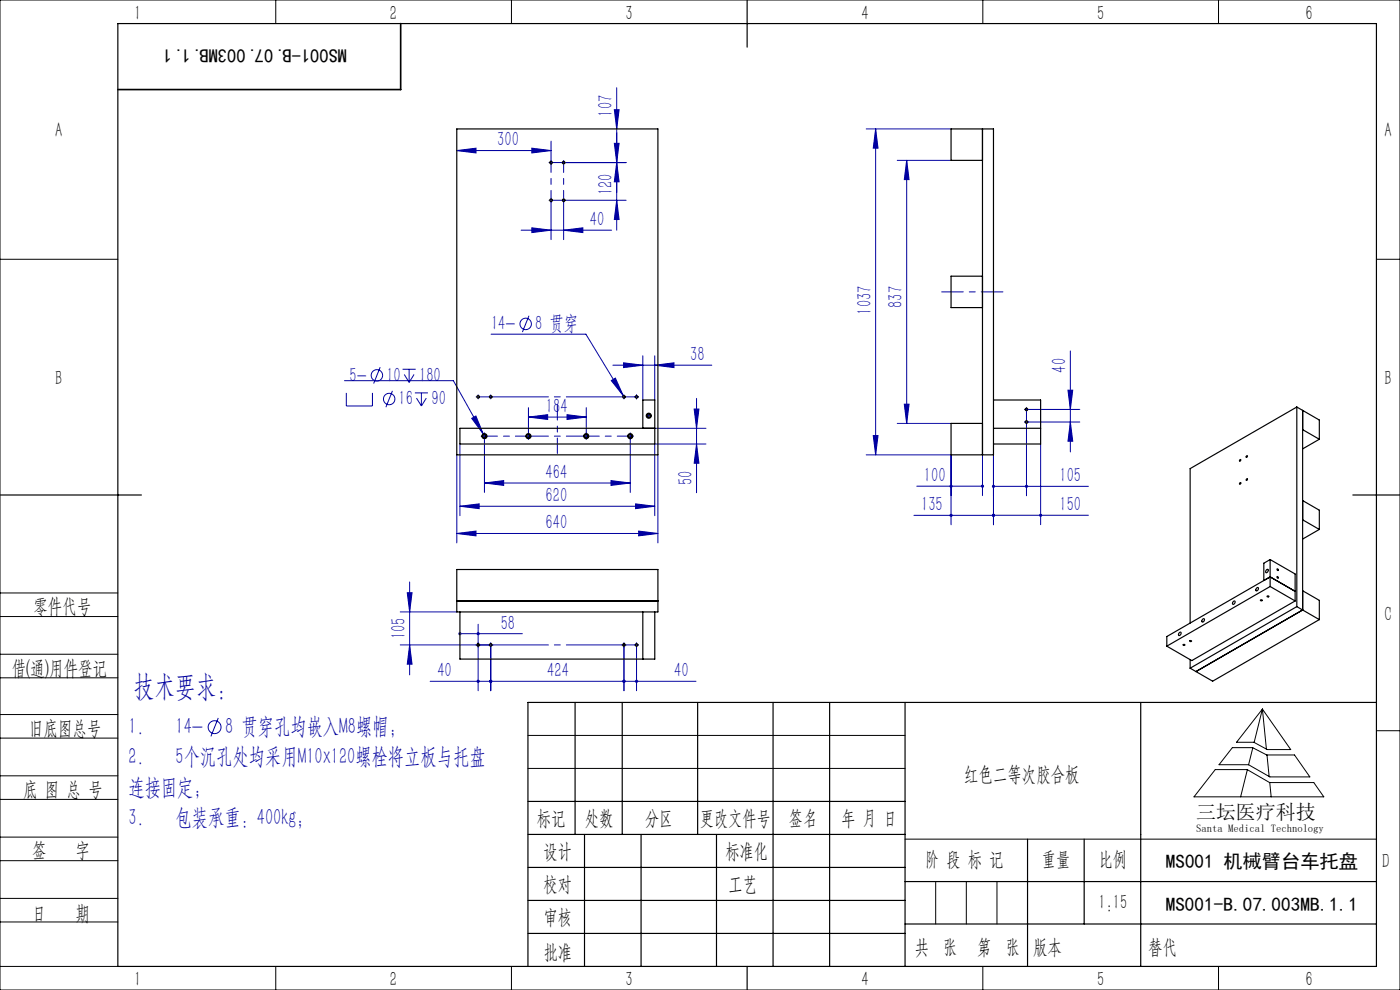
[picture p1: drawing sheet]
<svg xmlns="http://www.w3.org/2000/svg" width="297mm" height="210mm" viewBox="0 0 297 210" stroke-linecap="round" stroke-linejoin="round" font-family="sans-serif">
<g fill="none" stroke="#0000a0" stroke-width=".21">
<path d="M130.8 18.6v30.2M96.9 31.9l4.1-.5v1zM96.9 31.9h20M112.8 31.4l4.1 .5-4.1 .5zM116.9 29.9v5M119.1 34.5h13.7M130.3 23.3h1l-.5 4.1zM130.3 30.4h1l-.5 4.1zM130.8 34.5l.5 4.1h-1zM183.8 27.4h18M185.8 27.4v69.1M185.8 27.4l.5 4h-1z"/>
<path d="M190.3 34h11.5M192.3 34l.6 4.1h-1.1zM192.3 34v55.8M110.6 48.8h19.2M112.8 48.3l4.1 .5-4.1 .5zM116.9 42v8.8M119.6 48.8l4.1-.5v1zM119.6 42v8.8M119.6 42.5h13.2M130.8 42.5l.5 4.1h-1zM80.7 77.9l-1.4 3.5M85.4 78.3h2.8"/>
<path d="M85.8 79.4l1 1.7M86.8 78.3v2.8M87.8 79.4l-1 1.7M104.2 70.9h20.1l8.2 13.5M112.2 67l-1.4 3.4M130 77.5h21M132.3 77l4.1 .5-4.1 .5zM136.4 75.5v9.3M138.9 77.5l4.1-.5v1zM138.9 75.5v9.3M227.1 74.4v21.5M73.1 80.8h23.1l6.8 12.2"/>
<path d="M73.5 83.3v2.8h5.5v-2.8M83.3 82.9l-1.4 3.5M88 83.3h2.8M88.4 84.5l1 1.6M89.4 83.3v2.8M90.4 84.5l-1 1.6M96.9 96.5v18.7M97.6 94.2v15.2M100.1 88.7l.9-.5 1.5 3.9zM102.8 92.5v12M103.9 84.2h.4M104.1 84v.3"/>
<path d="M112.1 88.5l4.1-.5v1zM112.1 86.5v6M112.1 88.5h12.3M120.3 88l4.1 .5-4.1 .5zM124.4 86.5v6M129.7 80.7l.8-.5 1.7 3.8zM133.7 92.5v12M134.9 84.2h.3M135 84v.3M138.9 90.9h10.9M139.6 96.5v18.7M147.3 86.8h1l-.5 4.1z"/>
<path d="M147.8 94.2l.5 4.1h-1zM147.8 84.5v20M149.8 94.2h-10.9v15.2M183.8 96.5h18v14.8M185.3 92.4h1l-.5 4.1zM190.3 89.8h11.5M191.8 85.7h1.1l-.6 4.1zM208.4 96.5v8.6M210.8 96.5v14.8M217.6 86.8h.3M217.8 89.1v16.1M217.8 89.5h11.3"/>
<path d="M217.8 86.7v.3M218.2 86.8h10.9M220.8 94.2v17.1M226.6 82.8h1l-.5 4zM227.1 89.5l.5 4.1h-1zM96.9 113.2l4.1-.5v1zM96.9 113.2h42.7M97.6 107.4l4.1-.5v1zM97.6 107.4h41.3M102.8 102.5l4.1-.6v1.1zM102.8 102.5h30.9M129.6 101.9l4.1 .6-4.1 .5z"/>
<path d="M134.8 106.9l4.1 .5-4.1 .5zM135.5 112.7l4.1 .5-4.1 .5zM194.5 103.1h13.9M210.8 103.2h20.1M230.9 109.3h-37M84.9 136.8h19.6M84.9 129.8h12M86.4 125.7h1l-.5 4.1zM86.9 123.5v19.7M86.9 136.8l.5 4.1h-1zM97.6 134.4h13.2M101.4 132.4v4.6"/>
<path d="M101.4 137.2v9.3M104.1 136.6v.4M104.1 137.2v9.3M132.2 136.8h.3M132.4 137.2v9.3M132.4 136.6v.4M134.9 136.8h.3M135 136.6v.4M135 137.2v9.3M46.3 152.3l-1.6 3.9M91.3 144.5h56.4"/>
<circle cx="80" cy="79.6" r="1.21"/>
<circle cx="111.5" cy="68.7" r="1.21"/>
<circle cx="82.6" cy="84.6" r="1.21"/>
<circle cx="45.5" cy="154.2" r="1.37"/>
</g>
<g fill="none" stroke="#0000a0" stroke-width=".21" stroke-dasharray="30.5 1.3 1.3 1.3">
<path d="M116.6 34.5h-.1M116.9 34.5v-.2M116.9 34.5h-.2M116.9 34.5v.2M116.9 34.5h.2M116.9 34.2v-.1M117.2 34.5h2M119.6 34.5v-.2M119.6 34.5h-.2M119.6 34.5v.2M119.6 34.5h.1M119.6 34.2v-.1"/>
<path d="M119.9 34.5h.1M116.6 42.5h-.1M116.9 42.5v-.2M116.9 42.5h-.2M116.9 42.5v.1M116.9 42.5h.2M116.9 42.8v.1M117.2 42.5h2M119.6 42.5v-.2M119.6 42.5h-.2M119.6 42.5v.1M119.6 42.5h.1"/>
<path d="M119.6 42.8v.1M119.9 42.5h.1M101.1 84.2h-.1M101.4 84.2v-.2M101.4 84.2h-.1M101.4 84.2v.1M101.4 84.2h.2M101.4 83.8h.1M101.4 84.5v.1M101.8 84.2h2M102.4 92.5h-.3M102.8 92.5v-.1"/>
<path d="M102.8 92.5h-.2M102.8 92.5v.2M102.8 92.5h.1M102.8 92.2v-.4M102.8 92.8v.4M104.1 83.8h.1M104.1 84.5v.1M112.1 92.5v-.1M112.1 92.5h-.2M112.1 92.5v.2M112.1 92.5h.2M112.1 92.2v-.4"/>
<path d="M112.1 92.8v.4M124.4 92.5v-.1M124.4 92.5h-.2M124.4 92.5v.2M124.4 92.5h.1M124.4 92.2v-.4M124.4 92.8v.4M132.4 84.2v-.2M132.4 84.2h-.2M132.4 84.2v.1M132.4 84.2h.1M132.4 83.8h.1"/>
<path d="M132.4 84.5v.1M132.7 84.2h2M133.7 92.5v-.1M133.7 92.5h-.2M133.7 92.5v.2M133.7 92.5h.2M133.7 92.2v-.4M133.7 92.8v.4M134 92.5h.4M134.7 84.2h-.1M135 83.8h.1M135 84.5v.1"/>
<path d="M135 84.2v-.2M135 84.2h-.1M135 84.2v.1M135 84.2h.2M135.4 84.2h.1M137.3 88.2h-.2M137.6 88.2v-.2M137.6 88.2h-.1M137.6 88.2v.1M137.6 88.2h.2M137.6 87.8v-.1M137.6 88.5v.2"/>
<path d="M138 88.2h.1M217.4 86.8h-.1M217.4 89.5h-.1M217.8 86.5v-.1M217.8 89.5v-.1M217.8 89.5h-.2M217.8 89.5v.2M217.8 89.5h.1M217.8 89.8v.1M217.8 89.2v-2M218.1 86.8h.1M218.1 89.5h.1"/>
<path d="M101.1 136.8h-.1M101.4 136.5v-.1M101.4 137.1v.1M101.8 136.8h.1M101.8 136.8h2M103.8 136.8h-.1M104.1 136.5v-.1M104.1 137.1v.1M104.1 136.8v-.2M104.1 136.8h-.2M104.1 136.8v.2M104.1 136.8h.2"/>
<path d="M104.4 136.8h.1M132 136.8h-.1M132.4 136.5v-.1M132.4 137.1v.1M132.4 136.8v-.2M132.4 136.8h-.2M132.4 136.8v.2M132.4 136.8h.1M132.7 136.8h.1M132.7 136.8h2M134.7 136.8h-.1M135 136.5v-.1"/>
<path d="M135 137.1v.1M135 136.8v-.2M135 136.8h-.1M135 136.8v.2M135 136.8h.2M135.4 136.8h.1"/>
</g>
<path d="M104.4 84.2h27.6M104.4 136.8h27.6" fill="none" stroke="#0000a0" stroke-width=".21" stroke-dasharray="30.5 1.3 1.3 1.3" stroke-dashoffset="18.6"/>
<path d="M103.1 92.5h8.7M124.7 92.5h8.7" fill="none" stroke="#0000a0" stroke-width=".21" stroke-dasharray="30.5 1.3 1.3 1.3" stroke-dashoffset="28.1"/>
<path d="M112.4 92.5h11.6" fill="none" stroke="#0000a0" stroke-width=".21" stroke-dasharray="30.5 1.3 1.3 1.3" stroke-dashoffset="26.6"/>
<path d="M116.9 42.1v-7.3M119.6 42.1v-7.3" fill="none" stroke="#0000a0" stroke-width=".21" stroke-dasharray="30.5 1.3 1.3 1.3" stroke-dashoffset="28.7"/>
<path d="M212.8 61.9h-13" fill="none" stroke="#0000a0" stroke-width=".21" stroke-dasharray="30.5 1.3 1.3 1.3" stroke-dashoffset="25.9"/>
<path d="M118.2 96.2v-10.3" fill="none" stroke="#0000a0" stroke-width=".21" stroke-dasharray="30.5 1.3 1.3 1.3" stroke-dashoffset="27.2"/>
<g fill="none" stroke="#000" stroke-width=".21">
<path d="M0 0h297v210h-297zM58.5 0v5M108.5 0v5M208.5 0v5M258.5 0v5M0 55h25M292 55h5M0 138.8h25M0 125.8h25M0 130.8h25M0 143.8h25M0 156.6h25"/>
<path d="M0 151.6h25M112 156h80M261.4 158.6h4.3l3 1.5h5.9l3.3 4.7h-8.5l-4.5-2.6h-6.3zM265.8 158.6l-.9 3.6M267.8 150.4l6 8.6h-5l-2.8-1.5h-3.7zM267.8 150.4l-1.7 7.1M267.8 150.4l.9 8.5M292 155h5M0 169.6h25M0 164.6h25M0 177.6h25M112 163h80"/>
<path d="M192 178h100M257.8 163.2h6.8l4.7 2.8h9.4l2.1 3h-27.5zM264.6 163.3l-1.4 5.7M268.8 160.1l.4 4.6M269.4 166l.3 3M0 182.6h25M0 190.6h25M0 195.6h25M198.5 187v9M205 187v9M211.5 187v9M0 205h25"/>
<path d="M58.5 205v5M108.5 205v5M208.5 205v5M258.5 205v5"/>
</g>
<g fill="none" stroke="#000" stroke-width=".25">
<path d="M25 5h267v200h-267zM158.5 0v10M0 105h30M287 105h10M122 149v28M132 149v28M148 149v28M164 149v56M176 149v56M192 149v56M242 149v56M292 149h-180v56"/>
<path d="M112 170h80M112 177h80M124 177v28M136 177v28M152 177v28M218 178v27M230 178v18M112 184h80M112 191h80M112 198h80M192 187h100M192 196h100"/>
<path d="M158.5 205v5"/>
</g>
<path d="M85 5v14h-60" fill="none" stroke="#000" stroke-width=".35"/>
<g fill="#0000a0">
<path d="M119.6 48.8l4.1-.5v1zM112.8 48.3l4.1 .5-4.1 .5zM112.8 31.4l4.1 .5-4.1 .5zM96.9 31.9l4.1-.5v1zM135.5 112.7l4.1 .5-4.1 .5zM96.9 113.2l4.1-.5v1zM138.9 77.5l4.1-.5v1zM132.3 77l4.1 .5-4.1 .5zM217.5 102.9a.34 .34 0 0 0 .1 .6 .34 .34 0 0 0 .5-.3h-.3h.3l-.2-.3zM210.5 102.9l-.1 .3h.4h-.4a.34 .34 0 0 0 .5 .3 .34 .34 0 0 0 .1-.5 .34 .34 0 0 0-.5-.1zM220.5 109a.34 .34 0 0 0 .1 .6 .34 .34 0 0 0 .5-.3h-.3h.3l-.2-.3zM210.5 109.1l-.1 .2h.4h-.4a.34 .34 0 0 0 .5 .3 .34 .34 0 0 0 .1-.5 .34 .34 0 0 0-.5 0zM134.8 144.3a.34 .34 0 0 0 .1 .5 .34 .34 0 0 0 .5-.3h-.4h.4l-.2-.3zM132.1 144.3l-.1 .2h.4h-.4a.34 .34 0 0 0 .5 .3 .34 .34 0 0 0 .2-.5 .34 .34 0 0 0-.6 0zM101.2 134.2a.34 .34 0 0 0 .1 .5 .34 .34 0 0 0 .5-.3h-.4h.4l-.2-.3zM97.3 134.2l-.1 .2h.4h-.4a.34 .34 0 0 0 .5 .3 .34 .34 0 0 0 .2-.5 .34 .34 0 0 0-.6 0z"/>
<path d="M97.6 107.4l4.1-.5v1zM134.8 106.9l4.1 .5-4.1 .5zM100.1 88.7l2.4 3.4-1.5-3.9zM102.8 102.5l4.1-.6v1.1zM129.6 101.9l4.1 .6-4.1 .5zM112.1 88.5l4.1-.5v1zM120.3 88l4.1 .5-4.1 .5zM129.7 80.7l2.5 3.3-1.7-3.8zM201.5 109.1l-.1 .2h.4h-.4a.34 .34 0 0 0 .5 .3 .34 .34 0 0 0 .1-.5 .34 .34 0 0 0-.5 0zM210.5 109.1a.34 .34 0 0 0 .1 .5 .34 .34 0 0 0 .5-.3h-.3h.3l-.2-.3zM201.5 102.9l-.1 .2h.4h-.4a.34 .34 0 0 0 .5 .4 .34 .34 0 0 0 .1-.5 .34 .34 0 0 0-.5-.1zM208.2 102.9a.34 .34 0 0 0 .1 .5 .34 .34 0 0 0 .5-.3h-.4h.4l-.3-.3zM101.2 144.3l-.1 .2h.3h-.3a.34 .34 0 0 0 .4 .3 .34 .34 0 0 0 .2-.5 .34 .34 0 0 0-.5 0zM103.9 144.3a.34 .34 0 0 0 .1 .5 .34 .34 0 0 0 .4-.3h-.3h.3l-.1-.3zM103.9 144.3l-.1 .2h.3h-.3a.34 .34 0 0 0 .4 .3 .34 .34 0 0 0 .2-.5 .34 .34 0 0 0-.5 0zM132.2 144.3a.34 .34 0 0 0 0 .5 .34 .34 0 0 0 .5-.3h-.3h.3l-.1-.3z"/>
<path d="M130.8 34.5l.5 4.1h-1zM130.3 23.3h1l-.5 4.1zM185.3 92.4h1l-.5 4.1zM185.8 27.4l.5 4h-1zM86.9 136.8l.5 4.1h-1zM86.4 125.7h1l-.5 4.1z"/>
<path d="M130.3 30.4h1l-.5 4.1zM130.8 42.5l.5 4.1h-1zM147.3 86.8h1l-.5 4.1zM147.8 94.2l.5 4.1h-1zM192.3 34l.6 4.1h-1.1zM191.8 85.7h1.1l-.6 4.1zM226.6 82.8h1l-.5 4zM227.1 89.5l.5 4.1h-1z"/>
</g>
<g fill="none" stroke="#000" stroke-width=".25">
<path d="M96.9 27.3h42.7v69.2h-42.7zM208.4 34h-6.6v-6.6h9v69.1h-9v-6.7h6.6M208.4 27.4v69.1M208.4 58.6h-6.6v6.7h6.6M136.4 90.8v-6h2.5v9.4h-41.3v-3.4h41.3M210.8 84.9h10v9.3h-10M210.8 90.8h10M275.1 86.3l-22.6 13.1v32.8M275.1 86.3v42.4M275.1 86.3l4.8 2.8v4.1M276.3 87.1v42.3l-22.6 13.1M276.3 91.1l3.6 2.1"/>
<path d="M279.9 93.2l-3.6 2M269.5 118.7v5.7M269.5 118.7l5.3 3.1v5.7M269.5 118.7l-1.4 .8v3.6l1.4-.7M276.3 106.2l3.6 2v4.1M276.3 110.3l3.6 2M279.9 112.3l-3.6 2M96.9 120.8h42.7v9h-42.7zM96.9 127.5h42.7M97.6 129.8v10h41.3v-10M136.4 129.8v10M250.2 134.2l.1-.1a.34 .34 0 0 1 .3 .4 .34 .34 0 0 1-.4 .3l-.2-.2z"/>
<path d="M252.5 139.9v1.8M255.2 131.3a.34 .34 0 0 1 .4 .3 .34 .34 0 0 1-.4 .4l-.2-.2zM261.7 127.6v-.1a.34 .34 0 0 1 .4 .4 .34 .34 0 0 1-.4 .3l-.2-.2zM266.6 124.7h.1a.34 .34 0 0 1 .3 .3 .34 .34 0 0 1-.4 .3l-.2-.2zM268.7 120.9l.1-.1a.35 .35 0 0 1 .2 .5 .35 .35 0 0 1-.5 .1zM269.5 124.4l5.3 3.1M269.5 122.4l5.3 3M269.5 122.4l-22 12.6v2.1M269.5 124.4l-22 12.7M274.8 127.5l-22 12.6-5.3-3M275.1 128.7l-22.6 13M275.1 128.7l4.8 2.7"/>
<path d="M276.3 125.3l3.6 2.1v4M279.9 131.4l-22.6 13.1-4.8-2.8"/>
<circle cx="116.9" cy="34.5" r=".27"/>
<circle cx="119.6" cy="34.5" r=".27"/>
<circle cx="116.9" cy="42.5" r=".27"/>
<circle cx="119.6" cy="42.5" r=".27"/>
<circle cx="101.4" cy="84.2" r=".27"/>
<circle cx="102.8" cy="92.5" r=".33"/>
<circle cx="102.8" cy="92.5" r=".53"/>
<circle cx="104.1" cy="84.2" r=".27"/>
<circle cx="112.1" cy="92.5" r=".33"/>
<circle cx="112.1" cy="92.5" r=".53"/>
<circle cx="124.4" cy="92.5" r=".33"/>
<circle cx="124.4" cy="92.5" r=".53"/>
<circle cx="132.4" cy="84.2" r=".27"/>
<circle cx="133.7" cy="92.5" r=".33"/>
<circle cx="133.7" cy="92.5" r=".53"/>
<circle cx="135" cy="84.2" r=".27"/>
<circle cx="137.6" cy="88.2" r=".33"/>
<circle cx="137.6" cy="88.2" r=".53"/>
<circle cx="217.8" cy="89.5" r=".27"/>
<circle cx="217.8" cy="86.8" r=".27"/>
<circle cx="263.1" cy="97.6" r=".17"/>
<circle cx="264.5" cy="96.8" r=".17"/>
<circle cx="263.1" cy="102.6" r=".17"/>
<circle cx="264.5" cy="101.8" r=".17"/>
<circle cx="101.4" cy="136.8" r=".27"/>
<circle cx="104.1" cy="136.8" r=".27"/>
<circle cx="132.4" cy="136.8" r=".27"/>
<circle cx="135" cy="136.8" r=".27"/>
<circle cx="251.2" cy="136.8" r=".17"/>
<circle cx="252.6" cy="135.9" r=".17"/>
<circle cx="267.6" cy="127.4" r=".17"/>
<circle cx="269" cy="126.6" r=".17"/>
<circle cx="271.1" cy="122.4" r=".17"/>
<circle cx="271.1" cy="120.8" r=".17"/>
</g>
<text font-size="6.3" fill="#0000a0" x="28.4" y="147.7">技术要求：</text>
<g font-size="4.9" fill="#0000a0">
<text x="27.2" y="155.7">1.</text>
<text x="37.2" y="155.7">14-</text>
<text x="47.8" y="155.7">8 贯穿孔均嵌入M8螺帽；</text>
<text x="27.2" y="162.2">2.</text>
<text x="37.2" y="162.2">5个沉孔处均采用M10x120螺栓将立板与托盘</text>
<text x="27.2" y="168.6">连接固定；</text>
<text x="27.2" y="175">3.</text>
<text x="37.2" y="175">包装承重：400kg；</text>
</g>
<g font-size="4.4">
<text x="28.5" y="4.1">1</text>
<text x="82.7" y="4.1">2</text>
<text x="132.7" y="4.1">3</text>
<text x="182.7" y="4.1">4</text>
<text x="232.7" y="4.1">5</text>
<text x="277" y="4.1">6</text>
<text x="11.7" y="29.1">A</text>
<text x="293.7" y="29.1">A</text>
<text x="11.7" y="81.6">B</text>
<text x="293.7" y="81.6">B</text>
<text x="7.1" y="130.1">零件代号</text>
<text x="293.7" y="131.6">C</text>
<text x="2.5" y="143.2">借(通)用件登记</text>
<text x="6.2" y="155.8">旧底图总号</text>
<text x="204.6" y="165.6">红色二等次胶合板</text>
<text x="4.9" y="168.9">底 图 总 号</text>
<text x="113.9" y="174.9">标记</text>
<text x="124.1" y="174.9">处数</text>
<text x="136.9" y="174.9">分区</text>
<text x="148.5" y="174.9">更改文件号</text>
<text x="167.4" y="174.9">签名</text>
<text x="178.5" y="174.9">年 月 日</text>
<text x="6.8" y="181.9">签</text>
<text x="16" y="181.9">字</text>
<text x="115.3" y="181.9">设计</text>
<text x="153.9" y="181.9">标准化</text>
<text x="196.3" y="183.7">阶 段 标 记</text>
<text x="221" y="183.7">重量</text>
<text x="233.1" y="183.7">比例</text>
<text x="293.2" y="184.1">D</text>
<text x="115.3" y="189">校对</text>
<text x="154.6" y="189">工艺</text>
<text x="6.8" y="195.2">日</text>
<text x="16" y="195.2">期</text>
<text x="115.4" y="196">审核</text>
<text x="233" y="192.7">1:15</text>
<text x="115.3" y="203.4">批准</text>
<text x="194" y="202.4">共 张</text>
<text x="207.3" y="202.4">第 张</text>
<text x="219.1" y="202.4">版本</text>
<text x="28.5" y="209.1">1</text>
<text x="82.7" y="209.1">2</text>
<text x="132.7" y="209.1">3</text>
<text x="182.7" y="209.1">4</text>
<text x="232.7" y="209.1">5</text>
<text x="277" y="209.1">6</text>
</g>
<g font-size="4.4" fill="#0000a0">
<text x="130" y="24.8" transform="rotate(-90 130 24.8)">107</text>
<text x="105.5" y="31.1">300</text>
<text x="130" y="41.4" transform="rotate(-90 130 41.4)">120</text>
<text x="125.2" y="48">40</text>
<text x="191.5" y="65.3" transform="rotate(-90 191.5 65.3)">837</text>
<text x="104.2" y="70">14-</text>
<text x="113.5" y="70">8 贯穿</text>
<text x="184.9" y="66.7" transform="rotate(-90 184.9 66.7)">1037</text>
<text x="146.4" y="76.6">38</text>
<text x="74.1" y="80.9">5-</text>
<text x="82" y="80.9">10</text>
<text x="88.9" y="80.9">180</text>
<text x="226.2" y="79" transform="rotate(-90 226.2 79)">40</text>
<text x="84.6" y="85.9">16</text>
<text x="91.5" y="85.9">90</text>
<text x="115.8" y="87.6">184</text>
<text x="115.7" y="101.6">464</text>
<text x="115.7" y="106.5">620</text>
<text x="146.9" y="103" transform="rotate(-90 146.9 103)">50</text>
<text x="196" y="102.3">100</text>
<text x="224.8" y="102.3">105</text>
<text x="115.7" y="112.3">640</text>
<text x="195.4" y="108.4">135</text>
<text x="224.8" y="108.4">150</text>
<text x="86" y="135.6" transform="rotate(-90 86 135.6)">105</text>
<text x="106.2" y="133.5">58</text>
<text x="92.8" y="143.6">40</text>
<text x="116.1" y="143.6">424</text>
<text x="143.1" y="143.6">40</text>
</g>
<text font-size="4.4" fill="#010000" x="243.6" y="202.4">替代</text>
<text font-size="4.2" x="253.7" y="173.7">三坛医疗科技</text>
<g font-size="4.1">
<text x="73.6" y="10.4" transform="rotate(-180 73.6 10.4)">MS001-B.07.003MB.1.1</text>
<text x="247.3" y="184">MS001 机械臂台车托盘</text>
<text x="247.3" y="193.1">MS001-B.07.003MB.1.1</text>
</g>
<text font-size="2.3" x="253.7" y="176.6">Santa Medical Technology</text>
</svg>
